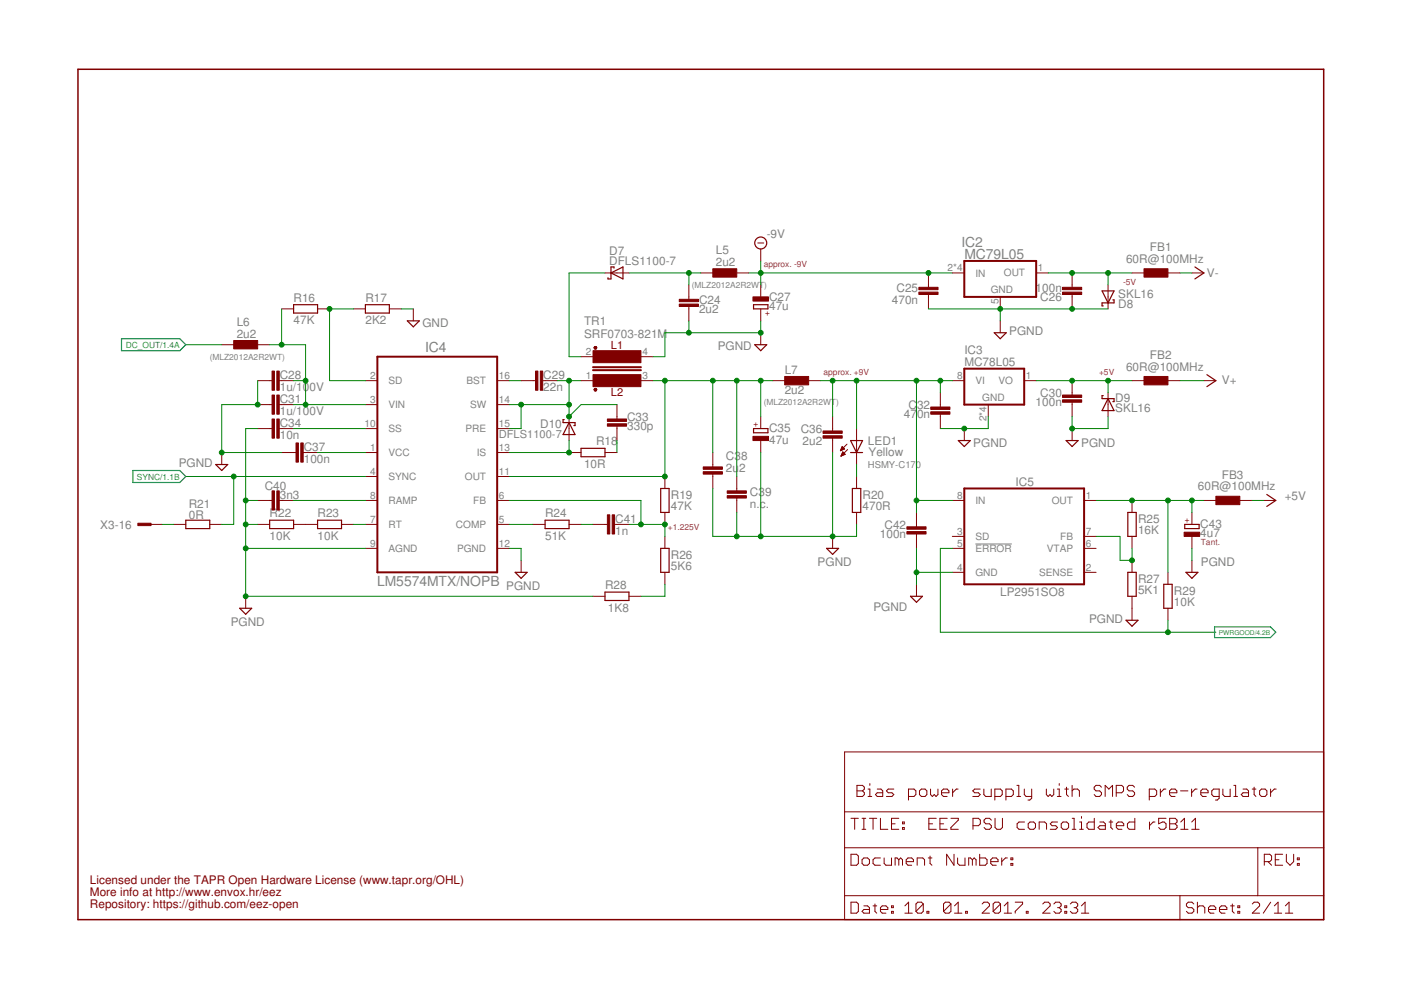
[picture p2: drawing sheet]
<svg xmlns="http://www.w3.org/2000/svg" width="297mm" height="210mm" viewBox="0 0 297 210" stroke-linecap="round" stroke-linejoin="round" font-family="sans-serif">
<path d="M206.8 115.3h7.7" fill="none" stroke="#808080" stroke-width=".21"/>
<g fill="none" stroke="#800000" stroke-width=".21">
<path d="M128.3 57.9h5M148.6 57.9h2.5M156.2 57.9h2.5M160.7 51.5h1.2M161.3 52.8v2.5M196.8 57.9v3M201.9 57.9h2.5M219.7 57.9h2.5M227.3 57.9v3M240 57.9h2.5M247.6 57.9h2.6M252.7 57.9h2.5"/>
<path d="M47 73.1h2.6M54.6 73.1h2.6M59.7 65.5h2.6M67.3 65.5h2.6M75 65.5h2.5M82.5 65.5h2.6M87.6 65.5v2.5M123.2 75.6h2.5M135.9 75.6h2.5M146 60.4v3.1M146 65v3M161.3 60.4v2.5"/>
<path d="M161.3 65.5v2.5M161.3 70.5v2.6M196.8 62.4v3.1M212.1 62.9v2.6M212.1 68v2.5M227.3 62.4v3.1M234.9 60.4v5.1M47 95.9v2.6M54.6 80.7h3.1M54.6 90.9h3.1M54.6 85.8h3.1M59.2 80.7h3.1"/>
<path d="M59.2 90.9h3.1M59.2 85.8h3.1M59.7 95.9h3.1M64.3 95.9h3M77.5 80.7h2.5M77.5 95.9h2.5M77.5 90.9h2.5M77.5 85.8h2.5M105.4 80.7h2.5M105.4 95.9h2.5M105.4 90.9h2.5M105.4 85.8h2.5"/>
<path d="M110.5 80.7h3M115.1 80.7h3M120.6 95.9h2.6M120.6 88.3v5.1M123.2 80.7h2.5M128.3 95.9h2.5M130.8 85.8v3M130.8 90.4v3M135.9 80.7h2.5M151.1 95.9v3.1M161.3 88.3v2.6M161.3 93.4v2.5"/>
<path d="M163.8 80.7h2.6M171.4 80.7h2.6M176.5 88.3v3.1M176.5 92.9v3M178.2 95.5h.2M178.3 95.4h.4M178.3 95.2h.6M178.3 96.7h.1M178.4 95.1h.6M178.4 96.6h.2M178.4 95h.5M178.4 96.5h.5"/>
<path d="M178.5 94.9h.3M178.5 96.3h.7M178.5 94.8h.1M178.5 96.2h.6M178.6 94.7l.5 .5-.9 .4zM178.6 96.1h.3M178.6 96h.2M178.7 95.8h.1M178.7 95.8l-.4 .9M178.7 95.8l.5 .5-.9 .4M179.6 94.2l-1.4 1.4M179.7 95.3l-1.4 1.4"/>
<path d="M181.6 90.9v7.6M199.4 83.2v3.1M199.4 87.8v3.1M201.9 80.7h2.5M204.4 90.9v2.5M209.5 85.8v2.5M217.1 80.7h2.6M227.3 80.7v3.1M227.3 85.3v3M227.3 90.9v2.5M234.9 83.2v5.1M240 80.7h2.5"/>
<path d="M247.6 80.7h2.6M255.2 80.7h2.6M31.8 111.2h2.5M36.9 111.2h2.5M44.5 111.2h2.5M54.6 106.1h3.1M54.6 111.2h2.6M59.2 106.1h3.1M62.3 111.2h5M72.4 111.2h2.6M77.5 106.1h2.5M77.5 111.2h2.5"/>
<path d="M77.5 101h2.5M77.5 116.3h2.5M105.4 106.1h2.5M105.4 111.2h2.5M105.4 101h2.5M105.4 116.3h2.5M110.5 118.8v2.5M113 111.2h2.6M120.6 111.2h2.6M125.7 111.2h3.1M130.3 111.2h3M141 101v2.6"/>
<path d="M141 108.6v2.6M141 113.7v2.6M151.1 100.5v3.1M156.2 101v3.1M156.2 105.6v3M176.5 113.7v2.6M181.6 101v2.6M181.6 108.6v2.6M194.3 108.6v3.1M194.3 113.2v3.1M201.9 106.1h2.5M201.9 116.3h2.5"/>
<path d="M201.9 113.7h2.5M229.8 106.1h2.6M229.8 116.3h2.6M229.8 113.7h2.6M240 106.1v2.5M240 113.7v2.6M240 118.8v2.5M252.7 108.6v2.6M252.7 113.7v2.6M252.7 118.8v2.5M255.2 106.1h2.6M262.9 106.1h2.5"/>
<path d="M267.9 106.1h2.6M52.1 126.4v2.6M125.7 126.4h2.6M133.3 126.4h2.6M141 121.3v2.6M194.3 123.9v2.5M201.9 121.3h2.5M229.8 121.3h2.6M240 126.4v5.1M247.6 121.3v2.6M247.6 129v2.5M179.1 159.4h101.5v35.6h-101.5z"/>
<path d="M179.1 179.7h101.5M179.1 172.1h101.5M180.4 173.5h1.6M181.2 173.5v2.3M181.7 166.5h1.2l.4 .4v.4l-.4 .4 .4 .4v.4l-.4 .4h-1.2zM181.7 167.7h1.2M182.8 173.5h.8M182.8 175.8h.8M183.2 173.5v2.3M184 168.9h.8M184 167.3h.4v1.6M184.3 173.5h1.6"/>
<path d="M184.4 166.1v.4M185.1 173.5v2.3M186 167.3h.8l.4 .4v1.2h-1.2l-.4-.4 .4-.4h1.2M186.7 173.5v2.3h1.5M189 174.7h.8M189.5 167.3h-1.2l-.4 .4 .4 .4h.8l.4 .4-.4 .4h-1.2M190.6 173.5h-1.6v2.3h1.6M191.3 175.5h.4v.3h-.4zM191.3 174.3h.4v.4h-.4zM192.6 168.9h1.2l.4-.4v-.8l-.4-.4h-1.2v2.3M194.9 167.7l.4-.4h.8l.4 .4v.8l-.4 .4h-.8l-.4-.4zM196.9 174.7h.8"/>
<path d="M197.3 167.3v1.2l.4 .4 .4-.4 .4 .4 .4-.4v-1.2M198.5 173.5h-1.6v2.3h1.6M199.3 174.7h.8M199.6 168.1h1.6v-.4l-.4-.4h-.8l-.4 .4v.8l.4 .4h.8M200.8 173.5h-1.5v2.3h1.5M201.6 173.5h1.6v.4l-1.6 1.6v.3h1.6M202 167.3v1.6M203.1 167.3h-.3l-.8 .8M206.3 175.1h1.2l.4-.4v-.8l-.4-.4h-1.2v2.3M207.8 167.3h-1.1l-.5 .4 .5 .4h.7l.4 .4-.4 .4h-1.2M208.6 167.3v1.2l.4 .4h1.2v-1.6M210.2 173.9l-.4-.4h-.8l-.4 .4v.4l.4 .4h.8l.4 .4v.4l-.4 .3h-.8l-.4-.3"/>
<path d="M210.9 168.9h1.2l.4-.4v-.8l-.4-.4h-1.2v2.3M211 173.5v2l.4 .3h.7l.4-.3v-2M213.3 168.9h1.1l.4-.4v-.8l-.4-.4h-1.1v2.3M215.6 166.5h.4v2.4M215.6 168.9h.8M217.2 167.3v1.2l.4 .4h1.1M217.2 174.3h-1.2l-.4 .4v.8l.4 .3h1.2M218 174.7l.4-.4h.8l.3 .4v.8l-.3 .3h-.8l-.4-.3zM218.7 167.3v1.9l-.4 .4h-.3M220.3 175.8v-1.5h1.2l.4 .4v1.1M221.8 167.3v1.2l.4 .4 .4-.4 .4 .4 .4-.4v-1.2M224.2 168.9h.8"/>
<path d="M224.2 167.3h.4v1.6M224.2 174.3h-1.1l-.4 .4 .4 .4h.7l.4 .4-.4 .3h-1.1M224.6 166.1v.4M225 174.7l.4-.4h.8l.4 .4v.8l-.4 .3h-.8l-.4-.3zM225.7 167.3h.8M226.1 166.9v1.6l.4 .4M227.3 167.7l.4-.4h.8l.4 .4v1.2M227.3 166.5v2.4M227.3 173.5h.4v2.3M227.3 175.8h.8M228.9 175.8h.8M228.9 174.3h.4v1.5"/>
<path d="M229.3 173.1v.4M232 173.5v2.3h-1.2l-.3-.3v-.8l.3-.4h1.2M233.2 174.3h.8l.4 .4v1.1h-1.2l-.4-.3 .4-.4h1.2M233.5 166.9l-.3-.4h-.8l-.4 .4v.4l.4 .4h.8l.3 .4v.4l-.3 .4h-.8l-.4-.4M234.3 168.9v-2.4l.8 .8 .8-.8v2.4M235.1 174.3h.8M235.5 173.9v1.6l.4 .3M236.7 168.1h1.1l.4-.4v-.8l-.4-.4h-1.1v2.4M236.7 175.1h1.6v-.4l-.4-.4h-.8l-.4 .4v.8l.4 .3h.8M240.6 166.9l-.4-.4h-.8l-.4 .4v.4l.4 .4h.8l.4 .4v.4l-.4 .4h-.8l-.4-.4M240.6 173.5v2.3h-1.2l-.4-.3v-.8l.4-.4h1.2M243.7 168.9h1.1l.4-.4v-.8l-.4-.4h-1.1v2.3"/>
<path d="M243.7 174.3v1.5M244.9 174.3h-.4l-.8 .8M246 167.3v1.6M247.2 167.3h-.4l-.8 .8M247.2 173.5h-1.5v1.2l.7-.4h.4l.4 .4v.8l-.4 .3h-.8l-.3-.3M248 168.1h1.5v-.4l-.4-.4h-.8l-.3 .4v.8l.3 .4h.8M248 173.5h1.2l.4 .4v.4l-.4 .4 .4 .4v.4l-.4 .3h-1.2zM248 174.7h1.2M250.3 167.7h1.6M250.3 174.3l.8-.8v2.3M250.3 175.8h1.6M252.6 167.3v1.6"/>
<path d="M252.7 175.8h1.5M252.7 174.3l.7-.8v2.3M253.8 167.3h-.4l-.8 .8M254.6 168.1h1.5v-.4l-.3-.4h-.8l-.4 .4v.8l.4 .4h.8M258.5 168.9h-1.2l-.4-.4v-.8l.4-.4h1.2v1.9l-.4 .4h-.4M259.3 167.3v1.2l.4 .4h1.1v-1.6M261.6 166.5h.4v2.4M261.6 168.9h.8M263.5 167.3h.8l.4 .4v1.2h-1.2l-.3-.4 .3-.4h1.2M265.5 167.3h.8M265.9 166.9v1.6l.4 .4M266.7 179.7v10.2"/>
<path d="M267.1 167.7l.3-.4h.8l.4 .4v.8l-.4 .4h-.8l-.3-.4zM269.4 167.3v1.6M270.6 167.3h-.4l-.8 .8M179.1 189.9h101.5M180.4 181.1h1.2l.4 .4v1.6l-.4 .4h-1.2zM180.4 191.3h1.2l.4 .4v1.5l-.4 .4h-1.2zM182.8 182.3l.4-.4h.7l.4 .4v.8l-.4 .4h-.7l-.4-.4zM183.2 192.1h.7l.4 .3v1.2h-1.1l-.4-.4 .4-.4h1.1M185.1 192.1h.8M185.5 191.7v1.5l.4 .4M186.7 192.8h1.5v-.4l-.4-.3h-.8l-.3 .3v.8l.3 .4h.8M186.7 181.9h-1.2l-.4 .4v.8l.4 .4h1.2"/>
<path d="M187.5 181.9v1.2l.3 .4h1.2v-1.6M189 193.2h.4v.4h-.4zM189 192.1h.4v.3h-.4zM190.6 182.3l-.4-.4h-.4v1.6M190.6 182.3l.4-.4 .3 .4v1.2M190.6 182.3v1.2M191.9 192.1l.7-.8v2.3M191.9 193.6h1.5M192.1 182.7h1.6v-.4l-.4-.4h-.8l-.4 .4v.8l.4 .4h.8M194.5 183.5v-1.6h1.1l.4 .4v1.2M195.7 191.7v1.5l-.3 .4h-.8l-.4-.4M195.7 191.7l-.3-.4h-.8l-.4 .4v1.5"/>
<path d="M195.7 191.7l-1.5 1.5M196.5 193.2h.4v.4h-.4zM196.8 181.9h.8M197.2 181.5v1.6l.4 .4M201.6 191.7v1.5l-.4 .4h-.8l-.4-.4M201.6 191.7l-.4-.4h-.8l-.4 .4v1.5M201.6 191.7l-1.6 1.5M202.3 181.1v2.4l-1.6-2.4v2.4M202.4 193.6h1.5M202.4 192.1l.8-.8v2.3M203 181.9v1.2l.4 .4h1.2v-1.6M204.7 193.2h.4v.4h-.4z"/>
<path d="M206.2 182.3l-.4-.4h-.4v1.6M206.2 182.3v1.2M206.2 182.3l.3-.4 .4 .4v1.2M207.7 181.1v2.4h1.2l.4-.4v-.8l-.4-.4h-1.2M208.2 191.7l.4-.4h.8l.4 .4v.4l-1.6 1.5h1.6M210.1 182.7h1.5v-.4l-.4-.4h-.8l-.3 .4v.8l.3 .4h.8M212.1 191.7v1.5l-.4 .4h-.7l-.4-.4M212.1 191.7l-.4-.4h-.7l-.4 .4v1.5M212.1 191.7l-1.5 1.5M212.4 181.9v1.6M212.9 193.6h1.6M212.9 192.1l.8-.8v2.3"/>
<path d="M213.6 181.9h-.4l-.8 .8M214.3 183.1h.4v.4h-.4zM214.3 181.9h.4v.4h-.4zM215.2 191.3h1.6v.4l-1.6 1.5v.4M217.6 193.2h.4v.4h-.4zM221.1 191.7l.4-.4h.8l.4 .4v.4l-1.6 1.5h1.6M223.4 191.7l.4-.4h.8l.4 .4v.4l-.4 .3M224.2 192.4h.4M224.6 192.4l.4 .4v.4l-.4 .4h-.8l-.4-.4M225.8 193.2h.4v.4h-.4zM225.8 192.1h.4v.3h-.4zM226.9 191.7l.4-.4h.8l.4 .4v.4l-.4 .3"/>
<path d="M227.7 192.4h.4M228.1 192.4l.4 .4v.4l-.4 .4h-.8l-.4-.4M229.3 193.6h1.5M229.3 192.1l.8-.8v2.3M250.2 189.9v5.1M253.1 191.7l-.4-.4h-.8l-.4 .4v.4l.4 .3h.8l.4 .4v.4l-.4 .4h-.8l-.4-.4M253.9 192.4l.4-.3h.8l.3 .3v1.2M253.9 191.3v2.3M256.2 192.8h1.6v-.4l-.4-.3h-.8l-.4 .3v.8l.4 .4h.8M258.6 192.8h1.5v-.4l-.4-.3h-.7l-.4 .3v.8l.4 .4h.7M260.9 192.1h.8M261.3 191.7v1.5l.4 .4"/>
<path d="M262.4 193.2h.4v.4h-.4zM262.4 192.1h.4v.3h-.4zM265.5 191.7l.4-.4h.8l.4 .4v.4l-1.6 1.5h1.6M268.1 182.7h1.1l.4-.4v-.8l-.4-.4h-1.1v2.4M268.8 182.7l.8 .8M269.4 191.3l-1.6 2.3M270.2 193.6h1.5M270.2 192.1l.8-.8v2.3M270.4 182.3h.8M271.9 181.1h-1.5v2.4h1.5M272.5 193.6h1.6M272.5 192.1l.8-.8v2.3"/>
<path d="M272.7 181.1v1.6l.8 .8 .8-.8v-1.6M275.1 183.1h.4v.4h-.4zM275.1 181.9h.4v.4h-.4z"/>
</g>
<path d="M16.5 14.7h264.1v180.3h-264.1z" fill="none" stroke="#800000" stroke-width=".32"/>
<g fill="#800000" stroke="#800000" stroke-width=".21">
<path d="M144 64.5h4.1v.5h-4.1z"/>
<path d="M144 63.5h4.1v.5h-4.1z"/>
<path d="M151.1 57h5.1v1.8h-5.1z"/>
<path d="M159.6 62.9h3.3v.9h-3.3z"/>
<path d="M159.6 92.5h3.3v.9h-3.3z"/>
<path d="M166.4 79.8h5v1.8h-5z"/>
<path d="M174.5 92.4h4.1v.5h-4.1z"/>
<path d="M174.5 91.4h4.1v.5h-4.1z"/>
<path d="M194.8 60.9h4.1v.5h-4.1z"/>
<path d="M194.8 61.9h4.1v.5h-4.1z"/>
<path d="M58.7 104.1h.5v4h-.5z"/>
<path d="M57.7 104.1h.5v4h-.5z"/>
<path d="M128.8 109.2h.5v4h-.5z"/>
<path d="M129.8 109.2h.5v4h-.5z"/>
<path d="M113.5 78.7h.5v4h-.5z"/>
<path d="M114.6 78.7h.5v4h-.5z"/>
<path d="M63.8 93.9h.5v4.1h-.5z"/>
<path d="M62.8 93.9h.5v4.1h-.5z"/>
<path d="M57.7 88.8h.5v4.1h-.5z"/>
<path d="M58.7 88.8h.5v4.1h-.5z"/>
<path d="M57.7 83.8h.5v4h-.5z"/>
<path d="M58.7 83.8h.5v4h-.5z"/>
<path d="M154.2 105.1h4v.5h-4z"/>
<path d="M154.2 104.1h4v.5h-4z"/>
<path d="M149.1 100h4.1v.5h-4.1z"/>
<path d="M149.1 99h4.1v.5h-4.1z"/>
<path d="M128.8 89.9h4v.5h-4z"/>
<path d="M128.8 88.8h4v.5h-4z"/>
<path d="M49.6 72.2h5v1.8h-5z"/>
<path d="M197.3 87.3h4.1v.5h-4.1z"/>
<path d="M197.3 86.3h4.1v.5h-4.1z"/>
<path d="M192.3 112.7h4v.5h-4z"/>
<path d="M192.3 111.7h4v.5h-4z"/>
<path d="M225.3 84.8h4v.5h-4z"/>
<path d="M225.3 83.8h4v.5h-4z"/>
<path d="M225.3 60.9h4v.5h-4z"/>
<path d="M225.3 61.9h4v.5h-4z"/>
<path d="M242.5 57h5.1v1.8h-5.1z"/>
<path d="M242.5 79.8h5.1v1.8h-5.1z"/>
<path d="M251.1 112.8h3.3v.9h-3.3z"/>
<path d="M125.7 74.4h10.2v2.5h-10.2z"/>
<path d="M125.7 79.4h10.2v2.6h-10.2z"/>
<path d="M257.8 105.2h5.1v1.8h-5.1z"/>
<path d="M29.2 110.9h2.8v.5h-2.8z"/>
<path d="M57.7 78.7h.5v4h-.5z"/>
<path d="M58.7 78.7h.5v4h-.5z"/>
</g>
<g fill="none" stroke="#800000" stroke-width=".25">
<path d="M129.5 57.9l2.6-1.3v2.5zM130.2 56.9v-.3h-.7v2.5h-.6v-.2M253.3 56.6l1.9 1.3-1.9 1.2M62.3 64.6h5v1.8h-5zM77.5 64.6h5v1.8h-5zM86.4 68h2.5l-1.3 1.3zM126 73.7h.5M126 73.9h.4M126.1 73.9h.3M126.5 73.7l-.1 .2M126.5 73.7a.26 .26 0 0 0-.4-.2 .26 .26 0 0 0 0 .4M159.8 64.6h3v.9h-3z"/>
<path d="M160 73.1h2.6l-1.3 1.3zM210.8 70.5h2.5l-1.2 1.3zM233.7 61.7h2.5l-1.3 2.5zM235.9 63.6h.3v.6h-2.5v.7h.2M255.9 79.4l1.9 1.3-1.9 1.3M45.7 98.5h2.6l-1.3 1.3zM119.6 89h-.2v.6h2.5v.6h-.2M120.6 89.6l1.3 2.5h-2.5zM123.2 95.1h5.1v1.7h-5.1zM126 82.5h.5M126 82.8h.4M126.1 82.8h.3"/>
<path d="M126.5 82.5a.26 .26 0 0 0-.4-.1 .26 .26 0 0 0 0 .4M126.5 82.5l-.1 .3M159.8 90.9h3v.9h-3zM180.3 93.4h2.6l-1.3 2.5zM180.3 95.9h2.6M203.2 93.4h2.5l-1.3 1.3zM226 93.4h2.6l-1.3 1.3zM233.9 83.9h-.2v.6h2.5v.7h-.3M234.9 84.5l1.3 2.6h-2.5zM39.4 110.3h5.1v1.8h-5.1zM57.2 110.3h5.1v1.8h-5.1zM67.3 110.3h5.1v1.8h-5.1z"/>
<path d="M115.6 110.3h5v1.8h-5zM140.1 116.3h1.8v5h-1.8zM140.1 103.6h1.8v5h-1.8zM175.3 116.3h2.5l-1.3 1.2zM180.7 103.6h1.8v5h-1.8zM239.1 108.6h1.8v5.1h-1.8zM251.2 111.2h3v.9h-3zM268.6 104.8l1.9 1.3-1.9 1.3M50.8 129h2.6l-1.3 1.2zM109.2 121.3h2.6l-1.3 1.3zM128.3 125.5h5v1.8h-5zM193 126.4h2.6l-1.3 1.3z"/>
<path d="M238.7 131.5h2.6l-1.3 1.3zM239.1 121.3h1.8v5.1h-1.8zM246.7 123.9h1.8v5.1h-1.8zM251.4 121.3h2.6l-1.3 1.3z"/>
<circle cx="161.3" cy="51.5" r="1.27"/>
</g>
<path d="M204.4 55.3h15.3v7.6h-15.3zM80 75.6h25.4v45.7h-25.4zM125.7 77.9h10.2M125.7 78.5h10.2M204.4 78.2h12.7v7.6h-12.7zM204.4 103.6h25.4v20.3h-25.4z" fill="none" stroke="#800000" stroke-width=".42"/>
<g fill="none" stroke="#008000" stroke-width=".21">
<path d="M128.3 57.9h-7.7v17.7h2.6M133.3 57.9h15.3M146 57.9v2.5M158.7 57.9h43.2M161.3 55.3v5.1M222.2 57.9h17.8M234.9 57.9v2.5M250.2 57.9h2.5M39.4 73.1h7.6M57.2 73.1h7.6v12.7M59.7 65.5v7.6M75 65.5h-5.1v15.2h7.6"/>
<path d="M85.1 65.5h2.5M146 68v2.5M161.3 68v2.5h-20.3v5.1h-2.6M196.8 65.5h38.1M212.1 65.5v2.5M54.6 80.7v5.1h-7.6v10.1h12.7M54.6 90.9h-2.5v35.5h73.6M62.3 85.8h15.2M62.3 90.9h15.2M62.3 80.7h2.5M67.3 95.9h10.2M107.9 85.8h12.7"/>
<path d="M107.9 80.7h2.6M110.5 85.8v5.1h-2.6M118.1 80.7h5.1M120.6 80.7v7.6l2.6-2.5h7.6M120.6 93.4v2.5h-12.7M130.8 93.4v2.5M138.4 80.7h25.4M141 80.7v20.3h-33.1M151.1 80.7v15.2M156.2 80.7v20.3M161.3 80.7v7.6M161.3 95.9v17.8"/>
<path d="M174 80.7h27.9M176.5 80.7v7.6M176.5 95.9v17.8M181.6 80.7v10.2M181.6 98.5v2.5M194.3 80.7v27.9M199.4 80.7v2.5M209.5 88.3v2.6h-10.1M219.7 80.7h20.3M227.3 88.3v2.6h7.6v-2.6M234.9 80.7v2.5M250.2 80.7h5"/>
<path d="M34.3 111.2h2.6M39.4 101h38.1M49.6 101v10.2h-2.6M52.1 116.3h25.4M52.1 111.2h2.5M52.1 106.1h2.5M62.3 106.1h15.2M75 111.2h2.5M107.9 116.3h2.6v2.5M107.9 111.2h5.1M107.9 106.1h28v5.1M123.2 111.2h2.5"/>
<path d="M133.3 111.2h7.7v2.5M151.1 103.6v10.1h30.5v-2.5M156.2 108.6v5.1M194.3 106.1h7.6M194.3 116.3v7.6M201.9 116.3h-2.5v17.7h58.4M232.4 113.7h5.1v5.1h2.5v-2.5M232.4 106.1h22.8M247.6 106.1v15.2M252.7 106.1v2.5M252.7 116.3v2.5M265.4 106.1h2.5"/>
<path d="M141 123.9v2.5h-5.1M194.3 121.3h7.6M247.6 131.5v2.5"/>
</g>
<g fill="#008000" stroke="#008000" stroke-width=".21">
<circle cx="47" cy="95.9" r=".51"/>
<circle cx="54.6" cy="85.8" r=".51"/>
<circle cx="176.5" cy="113.7" r=".51"/>
<circle cx="161.3" cy="113.7" r=".51"/>
<circle cx="156.2" cy="113.7" r=".51"/>
<circle cx="161.3" cy="70.5" r=".51"/>
<circle cx="146" cy="70.5" r=".51"/>
<circle cx="227.3" cy="90.9" r=".51"/>
<circle cx="52.1" cy="106.1" r=".51"/>
<circle cx="52.1" cy="111.2" r=".51"/>
<circle cx="52.1" cy="116.3" r=".51"/>
<circle cx="52.1" cy="126.4" r=".51"/>
<circle cx="212.1" cy="65.5" r=".51"/>
<circle cx="227.3" cy="65.5" r=".51"/>
<circle cx="204.4" cy="90.9" r=".51"/>
<circle cx="194.3" cy="121.3" r=".51"/>
<circle cx="176.5" cy="80.7" r=".51"/>
<circle cx="181.6" cy="80.7" r=".51"/>
<circle cx="199.4" cy="80.7" r=".51"/>
<circle cx="194.3" cy="106.1" r=".51"/>
<circle cx="194.3" cy="80.7" r=".51"/>
<circle cx="146" cy="57.9" r=".51"/>
<circle cx="141" cy="111.2" r=".51"/>
<circle cx="135.9" cy="111.2" r=".51"/>
<circle cx="59.7" cy="73.1" r=".51"/>
<circle cx="64.8" cy="85.8" r=".51"/>
<circle cx="64.8" cy="80.7" r=".51"/>
<circle cx="110.5" cy="85.8" r=".51"/>
<circle cx="120.6" cy="85.8" r=".51"/>
<circle cx="120.6" cy="88.3" r=".51"/>
<circle cx="120.6" cy="80.7" r=".51"/>
<circle cx="120.6" cy="95.9" r=".51"/>
<circle cx="141" cy="101" r=".51"/>
<circle cx="156.2" cy="80.7" r=".51"/>
<circle cx="151.1" cy="80.7" r=".51"/>
<circle cx="161.3" cy="80.7" r=".51"/>
<circle cx="141" cy="80.7" r=".51"/>
<circle cx="69.9" cy="65.5" r=".51"/>
<circle cx="49.6" cy="101" r=".51"/>
<circle cx="234.9" cy="57.9" r=".51"/>
<circle cx="227.3" cy="57.9" r=".51"/>
<circle cx="234.9" cy="80.7" r=".51"/>
<circle cx="227.3" cy="80.7" r=".51"/>
<circle cx="161.3" cy="57.9" r=".51"/>
<circle cx="196.8" cy="57.9" r=".51"/>
<circle cx="240" cy="118.8" r=".51"/>
<circle cx="247.6" cy="134" r=".51"/>
<circle cx="240" cy="106.1" r=".51"/>
<circle cx="252.7" cy="106.1" r=".51"/>
<circle cx="247.6" cy="106.1" r=".51"/>
</g>
<path d="M25.8 71.8h12.3l1.3 1.3-1.3 1.3h-12.3zM28.2 99.8h9.9l1.3 1.2-1.3 1.3h-9.9zM257.5 132.9h11.8l1.2 1.1-1.2 1.2h-11.8z" fill="none" stroke="#008080" stroke-width=".25"/>
<g font-size="2.9" fill="#808080">
<text x="203.8" y="52.3">IC2</text>
<text x="204.5" y="54.9">MC79L05</text>
<text x="90.1" y="74.6">IC4</text>
<text x="79.9" y="124.3">LM5574MTX/NOPB</text>
</g>
<g font-size="2.5" fill="#808080">
<text x="151.8" y="54">L5</text>
<text x="162.6" y="50.5">-9V</text>
<text x="243.8" y="53.3">FB1</text>
<text x="129.2" y="56.2">DFLS1100-7</text>
<text x="129.2" y="54.1">D7</text>
<text x="151.8" y="56.3">2u2</text>
<text x="238.7" y="55.7">60R@100MHz</text>
<text x="255.9" y="58.8">V-</text>
<text x="62.2" y="64">R16</text>
<text x="77.5" y="64">R17</text>
<text x="148.2" y="64.5">C24</text>
<text x="163.1" y="65.6">47u</text>
<text x="163.1" y="63.7">C27</text>
<text x="189.1" y="64.5">470n</text>
<text x="190.1" y="61.9">C25</text>
<text x="219.6" y="61.9">100n</text>
<text x="220.6" y="63.8">C26</text>
<text x="237.1" y="63.2">SKL16</text>
<text x="237.1" y="65.4">D8</text>
<text x="50.2" y="71.6">2u2</text>
<text x="50.2" y="69.2">L6</text>
<text x="62.2" y="68.8">47K</text>
<text x="77.5" y="68.8">2K2</text>
<text x="89.5" y="69.3">GND</text>
<text x="123.8" y="71.6">SRF0703-821M</text>
<text x="123.8" y="68.9">TR1</text>
<text x="148.2" y="66.4">2u2</text>
<text x="214" y="71.1">PGND</text>
<text x="152.2" y="74.2">PGND</text>
<text x="204.5" y="77.5">MC78L05</text>
<text x="204.5" y="75">IC3</text>
<text x="243.8" y="76.2">FB2</text>
<text x="59.3" y="82.9">1u/100V</text>
<text x="59.3" y="80.3">C28</text>
<text x="115.2" y="82.9">22n</text>
<text x="115.2" y="80.3">C29</text>
<text x="166.4" y="83.6">2u2</text>
<text x="166.4" y="79.3">L7</text>
<text x="238.7" y="78.6">60R@100MHz</text>
<text x="259.1" y="81.4">V+</text>
<text x="59.3" y="88">1u/100V</text>
<text x="59.3" y="85.4">C31</text>
<text x="133" y="89.2">C33</text>
<text x="191.6" y="88.6">47</text>
<text x="192.6" y="86.7">C</text>
<text x="194.4" y="88.6">0n</text>
<text x="194.4" y="86.7">32</text>
<text x="219.6" y="86">100n</text>
<text x="220.6" y="84.1">C30</text>
<text x="236.5" y="87.3">SKL16</text>
<text x="236.5" y="85.2">D9</text>
<text x="59.3" y="93">10n</text>
<text x="59.3" y="90.5">C34</text>
<text x="64.4" y="95.6">C37</text>
<text x="114.5" y="90.7">D10</text>
<text x="126.4" y="94.5">R18</text>
<text x="133" y="91.1">330p</text>
<text x="163.1" y="94.2">47u</text>
<text x="163.1" y="91.7">C35</text>
<text x="169.8" y="91.8">C36</text>
<text x="170.2" y="94.3">2u2</text>
<text x="184" y="94.4">LED1</text>
<text x="206.4" y="94.7">PGND</text>
<text x="229.2" y="94.7">PGND</text>
<text x="37.9" y="99">PGND</text>
<text x="64.4" y="98.1">100n</text>
<text x="123.8" y="99.3">10R</text>
<text x="153.9" y="100">2u</text>
<text x="153.9" y="97.5">C38</text>
<text x="156.7" y="100">2</text>
<text x="184.1" y="96.6">Yellow</text>
<text x="259.1" y="101.6">FB3</text>
<text x="40" y="107.8">R21</text>
<text x="56.1" y="103.8">C40</text>
<text x="59.3" y="105.7">3n3</text>
<text x="142.2" y="105.9">R19</text>
<text x="159" y="107.6">n.c.</text>
<text x="159" y="105.1">C39</text>
<text x="182.9" y="105.9">R20</text>
<text x="215.3" y="103.1">IC5</text>
<text x="254" y="104">60R@100MHz</text>
<text x="272.4" y="106">+5V</text>
<text x="21.3" y="112.1">X3-16</text>
<text x="40" y="110">0R</text>
<text x="57.2" y="109.7">R22</text>
<text x="67.3" y="109.7">R23</text>
<text x="115.6" y="109.7">R24</text>
<text x="130.4" y="113.3">1n</text>
<text x="130.4" y="110.8">C41</text>
<text x="142.2" y="108.1">47K</text>
<text x="182.9" y="108.1">470R</text>
<text x="186.6" y="114">100n</text>
<text x="187.5" y="112.1">C42</text>
<text x="241.3" y="113.2">16K</text>
<text x="241.3" y="111">R25</text>
<text x="254.5" y="113.9">4u7</text>
<text x="254.5" y="112">C43</text>
<text x="57.2" y="114.5">10K</text>
<text x="67.3" y="114.5">10K</text>
<text x="115.6" y="114.5">51K</text>
<text x="142.2" y="118.6">R26</text>
<text x="107.3" y="125.2">PGND</text>
<text x="128.3" y="124.9">R28</text>
<text x="142.2" y="120.8">5K6</text>
<text x="173.3" y="120.1">PGND</text>
<text x="241.3" y="125.9">5K1</text>
<text x="241.3" y="123.7">R27</text>
<text x="254.6" y="120.1">PGND</text>
<text x="128.9" y="129.7">1K8</text>
<text x="185.2" y="129.5">PGND</text>
<text x="212.1" y="126.4">LP2951SO8</text>
<text x="248.9" y="128.5">10K</text>
<text x="248.9" y="126.2">R29</text>
<text x="48.9" y="132.8">PGND</text>
<text x="230.9" y="132">PGND</text>
</g>
<g font-size="2.5" fill="#800000">
<text x="19.1" y="187.4">Licensed under the TAPR Open Hardware License (www.tapr.org/OHL)</text>
<text x="19.1" y="189.9">More info at http://www.envox.hr/eez</text>
<text x="19.1" y="192.4">Repository: https://github.com/eez-open</text>
</g>
<g font-size="2.3" fill="#800000">
<text x="129.5" y="74.1">L1</text>
<text x="129.5" y="83.9">L2</text>
</g>
<text font-size="2.3" fill="#808080" x="105.8" y="92.9">DFLS1100-7</text>
<g font-size="2.1" fill="#808080">
<text x="200.9" y="57.5">2*4</text>
<text x="206.8" y="58.6">IN</text>
<text x="212.8" y="58.6">OUT</text>
<text x="220.1" y="57.5">1</text>
<text x="210" y="62.2">GND</text>
<text x="211.7" y="64.5" transform="rotate(-90 211.7 64.5)">5</text>
<text x="124.2" y="75.3">2</text>
<text x="136.2" y="75.3">4</text>
<text x="78.5" y="80.4">2</text>
<text x="82.4" y="81.5">SD</text>
<text x="98.9" y="81.5">BST</text>
<text x="105.8" y="80.4">16</text>
<text x="124.2" y="80.4">1</text>
<text x="136.2" y="80.4">3</text>
<text x="202.9" y="80.4">8</text>
<text x="206.8" y="81.5">VI</text>
<text x="211.7" y="81.5">VO</text>
<text x="217.5" y="80.4">1</text>
<text x="78.5" y="85.4">3</text>
<text x="82.4" y="86.6">VIN</text>
<text x="99.7" y="86.6">SW</text>
<text x="105.8" y="85.4">14</text>
<text x="208.3" y="85">GND</text>
<text x="209.2" y="89.3" transform="rotate(-90 209.2 89.3)">2*4</text>
<text x="77.3" y="90.5">10</text>
<text x="78.5" y="95.6">1</text>
<text x="82.4" y="91.6">SS</text>
<text x="98.7" y="91.6">PRE</text>
<text x="105.8" y="95.6">13</text>
<text x="105.8" y="90.5">15</text>
<text x="78.5" y="100.7">4</text>
<text x="82.4" y="96.7">VCC</text>
<text x="82.4" y="101.8">SYNC</text>
<text x="98.5" y="101.8">OUT</text>
<text x="101.1" y="96.7">IS</text>
<text x="105.8" y="100.7">11</text>
<text x="78.5" y="105.8">8</text>
<text x="82.4" y="106.9">RAMP</text>
<text x="100.3" y="106.9">FB</text>
<text x="105.8" y="105.8">6</text>
<text x="202.9" y="105.8">8</text>
<text x="206.8" y="106.9">IN</text>
<text x="223" y="106.9">OUT</text>
<text x="230.2" y="105.8">1</text>
<text x="78.5" y="110.8">7</text>
<text x="82.4" y="112">RT</text>
<text x="96.7" y="112">COMP</text>
<text x="105.8" y="110.8">5</text>
<text x="202.9" y="113.4">3</text>
<text x="230.2" y="113.4">7</text>
<text x="78.5" y="115.9">9</text>
<text x="82.4" y="117">AGND</text>
<text x="96.9" y="117">PGND</text>
<text x="105.8" y="115.9">12</text>
<text x="202.9" y="115.9">5</text>
<text x="206.8" y="114.5">SD</text>
<text x="206.8" y="117">ERROR</text>
<text x="222" y="117">VTAP</text>
<text x="224.8" y="114.5">FB</text>
<text x="230.2" y="115.9">6</text>
<text x="202.9" y="121">4</text>
<text x="206.8" y="122.1">GND</text>
<text x="220.3" y="122.1">SENSE</text>
<text x="230.2" y="121">2</text>
</g>
<text font-size="2" fill="#808080" x="184" y="99.1">HSMY-C170</text>
<g font-size="1.8" fill="#800080">
<text x="161.9" y="56.6">approx. -9V</text>
<text x="238.1" y="60.4">-5V</text>
<text x="174.6" y="79.4">approx. +9V</text>
<text x="233" y="79.4">+5V</text>
<text x="141.6" y="112.5">+1.225V</text>
<text x="254.6" y="115.6">Tant.</text>
</g>
<g font-size="1.8" fill="#808080">
<text x="146.7" y="61">(MLZ2012A2R2WT)</text>
<text x="44.5" y="76.3">(MLZ2012A2R2WT)</text>
<text x="161.9" y="85.8">(MLZ2012A2R2WT)</text>
</g>
<g font-size="1.8" fill="#800000">
<text x="163.1" y="66.9" transform="rotate(-90 163.1 66.9)">+</text>
<text x="160.7" y="90.5" transform="rotate(-90 160.7 90.5)">+</text>
<text x="252.1" y="110.8" transform="rotate(-90 252.1 110.8)">+</text>
</g>
<g font-size="1.8" fill="#008080">
<text x="26.6" y="73.7">DC_OUT/1.4A</text>
<text x="29" y="101.7">SYNC/1.1B</text>
</g>
<text font-size="1.4" fill="#008080" x="258.4" y="134.6">PWRGOOD/4.2B</text>
</svg>
